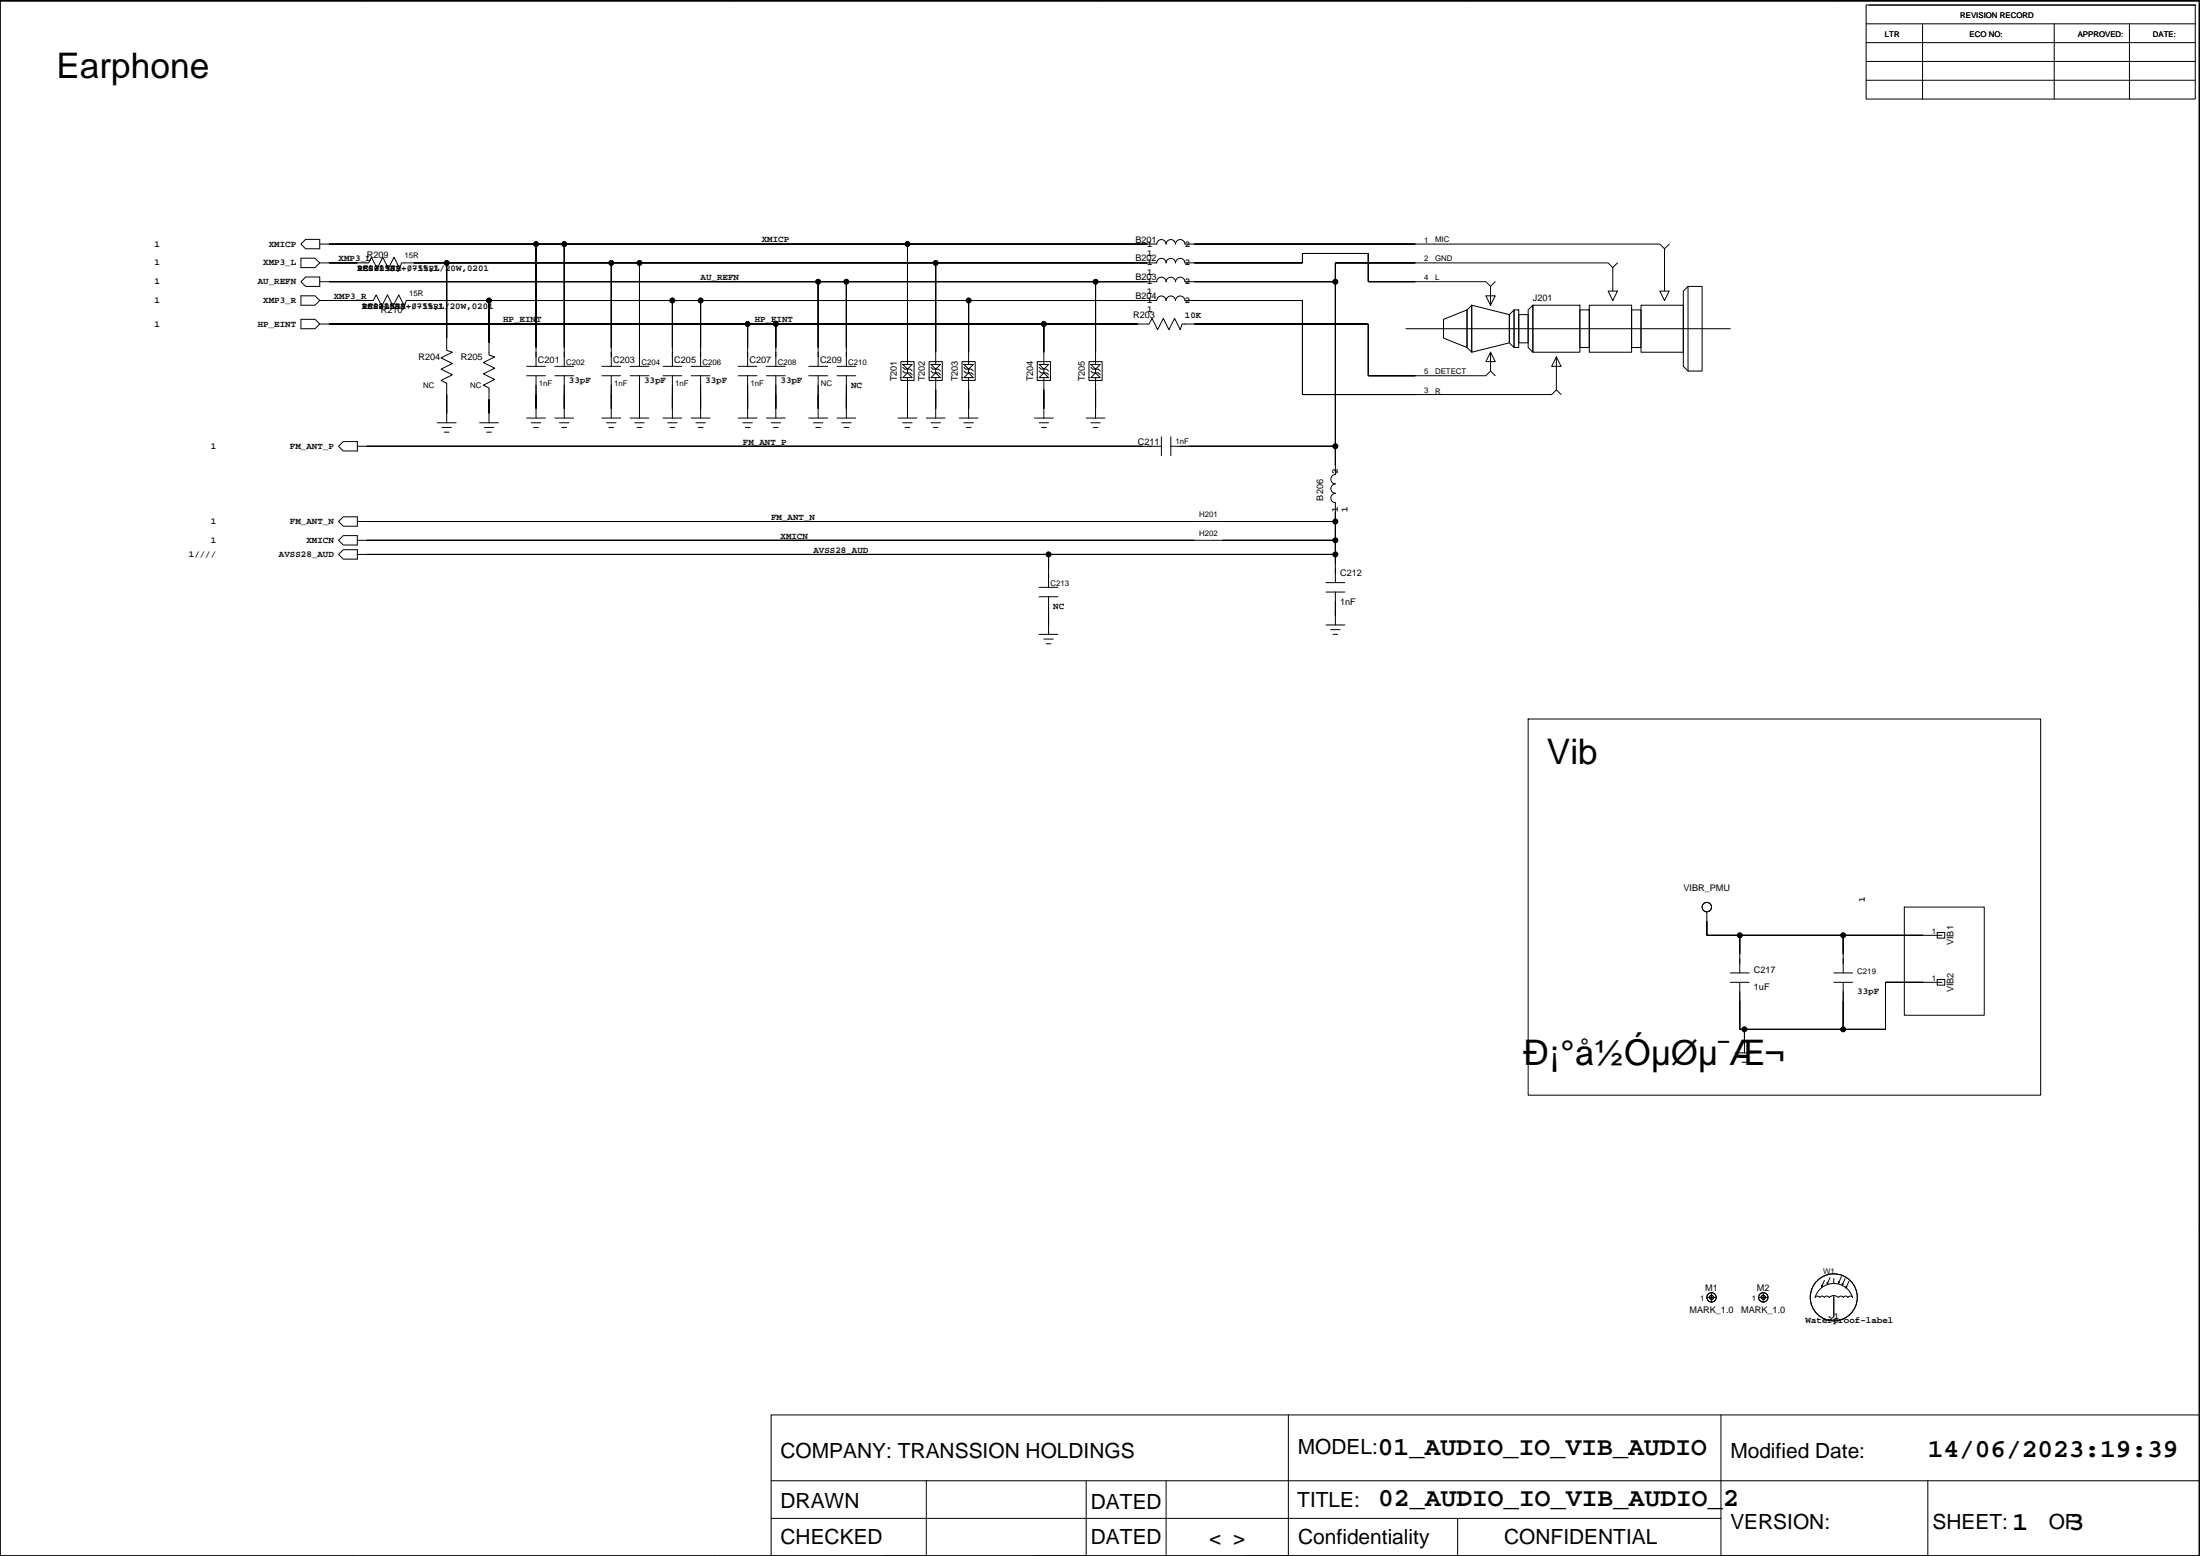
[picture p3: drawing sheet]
<svg xmlns="http://www.w3.org/2000/svg" width="594mm" height="420mm" viewBox="0 0 594 420" stroke-linecap="round" stroke-linejoin="round" font-family="sans-serif">
<g fill="none" stroke="#000" stroke-width=".27">
<path d="M99 0v.3M196.8 0v.3M297.1 0v.3M396.1 0v.3M495.2 0v.3M0 .1h594v420.1h-594zM0 .3h593.9v419.9h-593.9zM503.9 1.4h88.9v25.4h-88.9zM503.9 16.6h88.9M503.9 11.5h88.9M503.9 6.4h88.9M504.7 1.4h88.1"/>
<path d="M519.2 6.4v20.4M554.7 6.4v20.4M575 6.4v20.4M503.9 21.7h88.9M81.3 65.9l1.2-1.3h3.8v2.6h-3.8zM81.3 69.7h3.8l1.2 1.3-1.2 1.3h-3.8zM81.3 79.9h3.8l1.2 1.2-1.2 1.3h-3.8zM81.3 76.1l1.2-1.3h3.8v2.5h-3.8zM86.3 76.1h226a1.27 1.27 0 0 1 1.3-1.3 1.27 1.27 0 0 1 1.3 1.3 1.27 1.27 0 0 1 1.3-1.3 1.27 1.27 0 0 1 1.2 1.3 1.27 1.27 0 0 1 1.3-1.3 1.27 1.27 0 0 1 1.3 1.3h40.6M86.3 71h13.2l.8-1.5 1.5 3 1.6-3 1.5 3 1.5-3 1.5 3 .5-1.5h203.9a1.27 1.27 0 0 1 1.3-1.2 1.27 1.27 0 0 1 1.3 1.2 1.27 1.27 0 0 1 1.3-1.2 1.27 1.27 0 0 1 1.2 1.2 1.27 1.27 0 0 1 1.3-1.2 1.27 1.27 0 0 1 1.3 1.2h31.7v-2.6h17.8v7.7h31.7l1.3 1.2v5.1M86.3 65.9h226a1.27 1.27 0 0 1 1.3-1.2 1.27 1.27 0 0 1 1.3 1.2 1.27 1.27 0 0 1 1.3-1.2 1.27 1.27 0 0 1 1.2 1.2 1.27 1.27 0 0 1 1.3-1.2 1.27 1.27 0 0 1 1.3 1.2h128.2l1.3 1.3v11.4M88.9 65.9h.1"/>
<path d="M88.9 71h.1M88.9 76.1h.1M120.6 71v23.6l1.5 .5-3 1.5 3 1.6-3 1.5 3 1.5-3 1.5 1.5 .8v10.7M144.7 65.9v33M152.4 65.9v33M165.1 71v27.9M172.7 71v27.9M220.9 76.1v22.8M228.5 76.1v22.8M245.1 65.9v32.5M252.7 71v27.4M295.8 76.1v22.3"/>
<path d="M401.2 79.9h2.6l-1.3 2.5zM403.8 76.1l-1.3 1.2M434.2 78.6h2.6l-1.3 2.5zM435.5 78.6v-6.3l-1.3-1.3h-73.6v57.1M436.8 71l-1.3 1.3M448.2 78.6h2.5l-1.2 2.5zM450.7 65.9l-1.2 1.3M455.8 77.3h3.8v22.9h-3.8zM455.8 77.3l-1.2 1.3v20.3l1.2 1.3M593.9 79.9h.2M-.1 85h.1M81.3 86.2h3.8l1.2 1.3-1.2 1.3h-3.8z"/>
<path d="M86.3 81.1h14.5l.8-1.5 1.5 3.1 1.5-3.1 1.5 3.1 1.6-3.1 1.5 3.1 .5-1.6 202.6 .1a1.27 1.27 0 0 1 1.3-1.3 1.27 1.27 0 0 1 1.3 1.3 1.27 1.27 0 0 1 1.3-1.3 1.27 1.27 0 0 1 1.2 1.3 1.27 1.27 0 0 1 1.3-1.3 1.27 1.27 0 0 1 1.3 1.3l31.7-.1v25.4h67.3l1.3-1.2v-8.9M86.3 87.5h224l.8-1.5 1.5 3 1.5-3 1.6 3 1.5-3 1.5 3 .5-1.5h50.3v14h31.7l1.3-1.3v-5.1M88.9 81.1h.1M88.9 87.5h.1M132.1 81.1v14.8l1.5 .5-3.1 1.5 3.1 1.5-3.1 1.6 3.1 1.5-3.1 1.5 1.6 .8v9.4M142.2 98.9h5.1M149.8 98.9h5.1M162.5 98.9h5.1M170.1 98.9h5.1M179 98.9h5.1M181.6 81.1v17.8M186.6 98.9h5.1"/>
<path d="M189.2 81.1v17.8M199.3 98.9h5.1M201.9 87.5v11.4M207 98.9h5M209.5 87.5v11.4M218.4 98.9h5.1M226 98.9h5.1M243.3 97.7h3.5v5h-3.5zM243.8 98.4h2.5l-1.2 1.3zM243.8 99.2l.5 .5h1.5l.5 .5M245.1 99.7v1M250.9 97.7h3.6v5h-3.6z"/>
<path d="M251.4 98.4h2.5l-1.2 1.3zM251.4 99.2l.5 .5h1.5l.5 .5M252.7 99.7v1M259.8 97.7h3.5v5h-3.5zM260.3 98.4h2.5l-1.2 1.3zM260.3 99.2l.5 .5h1.5l.5 .5M261.6 81.1v17.3M261.6 99.7v1M280.1 97.7h3.6v5h-3.6zM280.6 98.4h2.5l-1.2 1.3zM280.6 99.2l.5 .5h1.5l.5 .5M281.9 87.5v10.9"/>
<path d="M281.9 99.7v1M294.1 97.7h3.5v5h-3.5zM294.6 98.4h2.5l-1.3 1.3zM294.6 99.2l.5 .5h1.5l.5 .5M295.8 99.7v1M379.6 88.8h87.7M389.8 86.2l6.3-2.5v10.1l-6.3-2.5zM396.1 83.7l1.3-1.3v12.7l-1.3-1.3zM397.4 82.4l10.2 2.6v7.6l-10.2 2.5zM402.5 95.1l1.3 2.6h-2.6zM407.6 85l1.2-1.3v10.1l-1.2-1.2zM408.8 83.7h1.3v10.1h-1.3z"/>
<path d="M410.1 85h2.6v7.6h-2.6zM412.7 83.7l1.2-1.3v12.7l-1.2-1.3zM413.9 82.4h12.7v12.7h-12.7zM420.3 96.4l1.2 2.5h-2.5zM426.6 83.7h2.6v10.1h-2.6zM429.2 82.4h11.4v12.7h-11.4zM440.6 83.7h2.5v10.1h-2.5zM443.1 82.4h11.5v12.7h-11.5zM92.7 119.2h3.8v2.6h-3.8l-1.3-1.3zM118.1 114.2h5.1M119.4 115.4h2.5M120 116.7h1.3"/>
<path d="M120.6 111.6h.1M129.5 114.2h5.1M130.8 115.4h2.5M131.4 116.7h1.3M132.1 111.6h.1M142.2 101.5h5.1M142.2 112.9h5.1M143.5 114.2h2.5M144.1 115.4h1.3M144.7 110.3h.1M144.7 101.5v11.4M149.8 101.5h5.1"/>
<path d="M149.8 112.9h5.1M151.1 114.2h2.5M151.7 115.4h1.3M152.4 110.3h.1M152.4 101.5v11.4M162.5 101.5h5.1M162.5 112.9h5.1M163.8 114.2h2.5M164.4 115.4h1.3M165.1 110.3h.1M165.1 101.5v11.4M170.1 101.5h5.1"/>
<path d="M170.1 112.9h5.1M171.4 114.2h2.6M172 115.4h1.3M172.7 110.3h.1M172.7 101.5v11.4M179 101.5h5.1M179 112.9h5.1M180.3 114.2h2.5M180.9 115.4h1.3M181.6 110.3h.1M181.6 101.5v11.4M186.6 101.5h5.1"/>
<path d="M186.6 112.9h5.1M187.9 114.2h2.6M188.6 115.4h1.2M189.2 110.3h.1M189.2 101.5v11.4M199.3 101.5h5.1M199.3 112.9h5.1M200.6 114.2h2.6M201.2 115.4h1.3M201.9 110.3h.1M201.9 101.5v11.4M207 101.5h5"/>
<path d="M207 112.9h5M208.2 114.2h2.6M208.9 115.4h1.2M209.5 110.3h.1M209.5 101.5v11.4M218.4 101.5h5.1M218.4 112.9h5.1M219.7 114.2h2.5M220.3 115.4h1.3M220.9 110.3h.1M220.9 101.5v11.4M226 101.5h5.1"/>
<path d="M226 112.9h5.1M227.3 114.2h2.5M227.9 115.4h1.3M228.5 110.3h.1M228.5 101.5v11.4M242.5 112.9h5.1M243.8 100.2l.5 .5h1.5l.5 .5M243.8 114.2h2.5M244.4 115.4h1.3M245.1 110.3h.1M245.1 100.7l1.2 1.3h-2.5zM245.1 102v10.9"/>
<path d="M250.1 112.9h5.1M251.4 102l1.3-1.3 1.2 1.3zM251.4 100.2l.5 .5h1.5l.5 .5M251.4 114.2h2.5M252 115.4h1.3M252.7 110.3h.1M252.7 102v10.9M259 112.9h5.1M260.3 102l1.3-1.3 1.2 1.3zM260.3 100.2l.5 .5h1.5l.5 .5M260.3 114.2h2.5M260.9 115.4h1.3"/>
<path d="M261.6 110.3h.1M261.6 102v10.9M279.3 112.9h5.1M280.6 102l1.3-1.3 1.2 1.3zM280.6 100.2l.5 .5h1.5l.5 .5M280.6 114.2h2.5M281.2 115.4h1.3M281.9 110.3h.1M281.9 102v10.9M293.3 112.9h5.1M294.6 100.2l.5 .5h1.5l.5 .5M294.6 114.2h2.5"/>
<path d="M295.2 115.4h1.3M295.8 110.3h.1M295.8 100.7l1.3 1.3h-2.5zM295.8 102v10.9M313.6 118v5M316.2 118v5M402.5 100.2l1.3 1.3M420.3 105.3l1.2 1.2M96.5 120.5h217.1M99 120.5h.1M316.2 120.5h44.4M360.6 135.7v21.6"/>
<path d="M360.6 128.1a1.27 1.27 0 0 0-1.2 1.3 1.27 1.27 0 0 0 1.2 1.3 1.27 1.27 0 0 0-1.2 1.2 1.27 1.27 0 0 0 1.2 1.3 1.27 1.27 0 0 0-1.2 1.3 1.27 1.27 0 0 0 1.2 1.2M91.4 140.8l1.3-1.2h3.8v2.5h-3.8zM92.7 148.4h3.8v2.6h-3.8l-1.3-1.3zM92.7 144.6h3.8v2.6h-3.8l-1.3-1.3zM96.5 140.8h264.1M96.5 149.7h264.1M96.5 145.9h264.1M99 140.8h.1M99 149.7h.1M99 145.9h.1M280.6 158.6h5.1M283.1 149.7v8.9"/>
<path d="M358.1 157.3h5M358.1 159.9h5M360.6 159.9v8.9M-.1 168.8h.1M280.6 161.1h5.1M280.6 171.3h5.1M281.9 172.6h2.5M282.5 173.8h1.3M283.1 168.8h.1M283.1 161.1v10.2M358.1 168.8h5M359.3 170h2.6"/>
<path d="M360 171.3h1.2M360.6 166.2h.1M593.9 163.7h.2M412.7 194.1h138.4v101.6h-138.4zM-.1 252.6h.1M460.9 248.7h.1M460.9 246.2v6.4h63.5M469.8 252.6v10.1M497.7 252.6v10.1M514.2 244.9h21.6v29.2h-21.6zM523.1 251.8h2.1v1.5h-2.1zM593.9 247.5h.2"/>
<path d="M467.3 262.7h5M467.3 265.3h5M469.8 265.3v12.7h39.4v-12.7h15.2M471.1 278v6.3M495.2 262.7h5.1M495.2 265.3h5.1M497.7 265.3v12.7M523.1 264.5h2.1v1.5h-2.1zM468.5 284.3h5.1M469.8 285.6h2.5M470.4 286.8h1.3M471.1 281.8h.1"/>
<path d="M-.1 336.4h.1M593.9 331.3h.2M460.9 350.3h2.5M462.2 349.1v2.5M474.9 350.3h2.5M476.1 349.1v2.5M490.1 350.3a5.3 5.3 0 0 1 5.1-3.7 5.3 5.3 0 0 1 5 3.7l-.5-.3-.7 .3-.6-.3-.6 .3-.7-.3-.6 .3M490.2 350.3l.6-.3 .6 .3 .6-.3 .6 .3 .5-.3h.5l.3 .3M492.1 347.3l-.2 .2M492.6 345.8l-.7 1.7v-.5M493.7 346.5l-.3 .3M493.9 350.3a1.76 1.76 0 0 1 2.5 0"/>
<path d="M494.2 345l-.8 1.8v-.5M495.2 349.8v5.6a.65 .65 0 0 1-.7 .5 .65 .65 0 0 1-.6-.5M495.2 345.2v1.3M496.7 346.3l-.2 .2M497.2 344.7l-.7 1.8v-.5M497.7 346.8l-.2 .2M498.2 345.2l-.7 1.8v-.5M498.7 347.5l-.2 .3M499.3 346l-.8 1.8v-.5M208.2 399.8h385.7M250.1 399.8v20.4h-11.6M293.3 399.8v20.4h-14.2"/>
<path d="M314.9 399.8v20.4M347.9 382.1v38.1h-11.9M464.7 382.1v38.1h55.6M520.6 399.8v20.4M593.9 382.1h-385.7v38.1M208.2 410h256.5M393.6 410v10.2M95.2 420.2h.1M193 420.2h.1M293.3 420.2h.1M491.4 420.2h.1"/>
<circle cx="120.6" cy="71" r=".63"/>
<circle cx="144.7" cy="65.9" r=".63"/>
<circle cx="152.4" cy="65.9" r=".63"/>
<circle cx="165.1" cy="71" r=".63"/>
<circle cx="172.7" cy="71" r=".63"/>
<circle cx="220.9" cy="76.1" r=".63"/>
<circle cx="228.5" cy="76.1" r=".63"/>
<circle cx="245.1" cy="65.9" r=".63"/>
<circle cx="252.7" cy="71" r=".63"/>
<circle cx="295.8" cy="76.1" r=".63"/>
<circle cx="360.6" cy="76.1" r=".63"/>
<circle cx="132" cy="81.1" r=".63"/>
<circle cx="181.6" cy="81.1" r=".63"/>
<circle cx="189.2" cy="81.1" r=".63"/>
<circle cx="201.9" cy="87.5" r=".63"/>
<circle cx="209.5" cy="87.5" r=".63"/>
<circle cx="261.6" cy="81.1" r=".63"/>
<circle cx="281.9" cy="87.5" r=".63"/>
<circle cx="360.6" cy="120.5" r=".63"/>
<circle cx="283.1" cy="149.7" r=".63"/>
<circle cx="360.6" cy="145.9" r=".63"/>
<circle cx="360.6" cy="149.7" r=".63"/>
<circle cx="360.6" cy="140.8" r=".63"/>
<circle cx="460.9" cy="244.9" r="1.27"/>
<circle cx="469.8" cy="252.6" r=".63"/>
<circle cx="497.7" cy="252.6" r=".63"/>
<circle cx="471.1" cy="278" r=".63"/>
<circle cx="497.7" cy="278" r=".63"/>
<circle cx="462.2" cy="350.3" r=".56"/>
<circle cx="462.2" cy="350.3" r="1.27"/>
<circle cx="476.1" cy="350.3" r=".56"/>
<circle cx="476.1" cy="350.3" r="1.27"/>
<circle cx="495.2" cy="350.3" r="6.3"/>
</g>
<g fill="#000" stroke="#000" stroke-width=".27">
<path d="M88.9 71h7.6z" fill-rule="evenodd"/>
<path d="M120.6 71v20.3z" fill-rule="evenodd"/>
<path d="M111.7 71h8.9z" fill-rule="evenodd"/>
<path d="M144.7 65.9v27.9z" fill-rule="evenodd"/>
<path d="M88.9 65.9h55.8z" fill-rule="evenodd"/>
<path d="M152.4 65.9v27.9z" fill-rule="evenodd"/>
<path d="M144.7 65.9h7.7z" fill-rule="evenodd"/>
<path d="M120.6 71h44.5z" fill-rule="evenodd"/>
<path d="M165.1 71v22.8z" fill-rule="evenodd"/>
<path d="M165.1 71h7.6z" fill-rule="evenodd"/>
<path d="M172.7 71v22.8z" fill-rule="evenodd"/>
<path d="M88.9 76.1h132z" fill-rule="evenodd"/>
<path d="M220.9 76.1v17.7z" fill-rule="evenodd"/>
<path d="M220.9 76.1h7.6z" fill-rule="evenodd"/>
<path d="M228.5 76.1v17.7z" fill-rule="evenodd"/>
<path d="M152.4 65.9h92.7z" fill-rule="evenodd"/>
<path d="M245.1 65.9v29.2z" fill-rule="evenodd"/>
<path d="M252.7 71v24.1z" fill-rule="evenodd"/>
<path d="M172.7 71h80z" fill-rule="evenodd"/>
<path d="M295.8 76.1v19z" fill-rule="evenodd"/>
<path d="M228.5 76.1h67.3z" fill-rule="evenodd"/>
<path d="M245.1 65.9h64.7z" fill-rule="evenodd"/>
<path d="M295.8 76.1h14z" fill-rule="evenodd"/>
<path d="M252.7 71h57.1z" fill-rule="evenodd"/>
<path d="M351.7 68.4v2.6z" fill-rule="evenodd"/>
<path d="M322.5 71h29.2z" fill-rule="evenodd"/>
<path d="M322.5 76.1h38.1z" fill-rule="evenodd"/>
<path d="M360.6 76.1v44.4z" fill-rule="evenodd"/>
<path d="M360.6 71v5.1z" fill-rule="evenodd"/>
<path d="M351.7 68.4h17.8z" fill-rule="evenodd"/>
<path d="M369.5 68.4v7.7z" fill-rule="evenodd"/>
<path d="M322.5 65.9h59.7z" fill-rule="evenodd"/>
<path d="M369.5 76.1h12.7z" fill-rule="evenodd"/>
<path d="M360.6 71h21.6z" fill-rule="evenodd"/>
<path d="M88.9 81.1h8.9z" fill-rule="evenodd"/>
<path d="M132.1 81.1v11.5z" fill-rule="evenodd"/>
<path d="M113 81.1h19.1z" fill-rule="evenodd"/>
<path d="M181.6 81.1v12.7z" fill-rule="evenodd"/>
<path d="M132.1 81.1h49.5z" fill-rule="evenodd"/>
<path d="M189.2 81.1v12.7z" fill-rule="evenodd"/>
<path d="M181.6 81.1h7.6z" fill-rule="evenodd"/>
<path d="M201.9 87.5v6.3z" fill-rule="evenodd"/>
<path d="M88.9 87.5h113z" fill-rule="evenodd"/>
<path d="M201.9 87.5h7.6z" fill-rule="evenodd"/>
<path d="M209.5 87.5v6.3z" fill-rule="evenodd"/>
<path d="M189.2 81.1h72.4z" fill-rule="evenodd"/>
<path d="M261.6 81.1v14z" fill-rule="evenodd"/>
<path d="M209.5 87.5h72.4z" fill-rule="evenodd"/>
<path d="M281.9 87.5v7.6z" fill-rule="evenodd"/>
<path d="M281.9 87.5h25.4z" fill-rule="evenodd"/>
<path d="M261.6 81.1h48.2z" fill-rule="evenodd"/>
<path d="M351.7 81.1v25.4z" fill-rule="evenodd"/>
<path d="M322.5 81.1h29.2z" fill-rule="evenodd"/>
<path d="M322.5 87.5h47z" fill-rule="evenodd"/>
<path d="M369.5 87.5v14z" fill-rule="evenodd"/>
<path d="M120.6 106.5v5.1z" fill-rule="evenodd"/>
<path d="M132.1 107.8v3.8z" fill-rule="evenodd"/>
<path d="M144.7 106.5v3.8z" fill-rule="evenodd"/>
<path d="M152.4 106.5v3.8z" fill-rule="evenodd"/>
<path d="M165.1 106.5v3.8z" fill-rule="evenodd"/>
<path d="M172.7 106.5v3.8z" fill-rule="evenodd"/>
<path d="M181.6 106.5v3.8z" fill-rule="evenodd"/>
<path d="M189.2 106.5v3.8z" fill-rule="evenodd"/>
<path d="M201.9 106.5v3.8z" fill-rule="evenodd"/>
<path d="M209.5 106.5v3.8z" fill-rule="evenodd"/>
<path d="M220.9 106.5v3.8z" fill-rule="evenodd"/>
<path d="M228.5 106.5v3.8z" fill-rule="evenodd"/>
<path d="M245.1 105.3v5z" fill-rule="evenodd"/>
<path d="M252.7 105.3v5z" fill-rule="evenodd"/>
<path d="M261.6 105.3v5z" fill-rule="evenodd"/>
<path d="M281.9 105.3v5z" fill-rule="evenodd"/>
<path d="M295.8 105.3v5z" fill-rule="evenodd"/>
<path d="M351.7 106.5h30.5z" fill-rule="evenodd"/>
<path d="M369.5 101.5h12.7z" fill-rule="evenodd"/>
<path d="M99 120.5h209.5z" fill-rule="evenodd"/>
<path d="M360.6 120.5v5.1z" fill-rule="evenodd"/>
<path d="M321.2 120.5h39.4z" fill-rule="evenodd"/>
<path d="M360.6 138.3v2.5z" fill-rule="evenodd"/>
<path d="M283.1 149.7v3.8z" fill-rule="evenodd"/>
<path d="M99 149.7h184.1z" fill-rule="evenodd"/>
<path d="M99 140.8h223.5z" fill-rule="evenodd"/>
<path d="M99 145.9h223.5z" fill-rule="evenodd"/>
<path d="M360.6 149.7v2.5z" fill-rule="evenodd"/>
<path d="M360.6 145.9v3.8z" fill-rule="evenodd"/>
<path d="M283.1 149.7h77.5z" fill-rule="evenodd"/>
<path d="M330.1 140.8h30.5z" fill-rule="evenodd"/>
<path d="M360.6 140.8v5.1z" fill-rule="evenodd"/>
<path d="M330.1 145.9h30.5z" fill-rule="evenodd"/>
<path d="M283.1 166.2v2.6z" fill-rule="evenodd"/>
<path d="M360.6 164.9v1.3z" fill-rule="evenodd"/>
<path d="M460.9 248.7v3.9z" fill-rule="evenodd"/>
<path d="M460.9 252.6h8.9z" fill-rule="evenodd"/>
<path d="M469.8 252.6v5z" fill-rule="evenodd"/>
<path d="M469.8 252.6h27.9z" fill-rule="evenodd"/>
<path d="M497.7 252.6v5z" fill-rule="evenodd"/>
<path d="M497.7 252.6h21.6z" fill-rule="evenodd"/>
<path d="M469.8 270.3v7.7z" fill-rule="evenodd"/>
<path d="M469.8 278h1.3z" fill-rule="evenodd"/>
<path d="M471.1 278v3.8z" fill-rule="evenodd"/>
<path d="M471.1 278h26.6z" fill-rule="evenodd"/>
<path d="M497.7 270.3v7.7z" fill-rule="evenodd"/>
<path d="M497.7 278h11.5z" fill-rule="evenodd"/>
<path d="M509.2 265.3v12.7z" fill-rule="evenodd"/>
<path d="M509.2 265.3h10.1z" fill-rule="evenodd"/>
<circle cx="120.6" cy="71" r=".63"/>
<circle cx="144.7" cy="65.9" r=".63"/>
<circle cx="152.4" cy="65.9" r=".63"/>
<circle cx="165.1" cy="71" r=".63"/>
<circle cx="172.7" cy="71" r=".63"/>
<circle cx="220.9" cy="76.1" r=".63"/>
<circle cx="228.5" cy="76.1" r=".63"/>
<circle cx="245.1" cy="65.9" r=".63"/>
<circle cx="252.7" cy="71" r=".63"/>
<circle cx="295.8" cy="76.1" r=".63"/>
<circle cx="360.6" cy="76.1" r=".63"/>
<circle cx="132" cy="81.1" r=".63"/>
<circle cx="181.6" cy="81.1" r=".63"/>
<circle cx="189.2" cy="81.1" r=".63"/>
<circle cx="201.9" cy="87.5" r=".63"/>
<circle cx="209.5" cy="87.5" r=".63"/>
<circle cx="261.6" cy="81.1" r=".63"/>
<circle cx="281.9" cy="87.5" r=".63"/>
<circle cx="360.6" cy="120.5" r=".63"/>
<circle cx="283.1" cy="149.7" r=".63"/>
<circle cx="360.6" cy="145.9" r=".63"/>
<circle cx="360.6" cy="149.7" r=".63"/>
<circle cx="360.6" cy="140.8" r=".63"/>
<circle cx="469.8" cy="252.6" r=".63"/>
<circle cx="497.7" cy="252.6" r=".63"/>
<circle cx="471.1" cy="278" r=".63"/>
<circle cx="497.7" cy="278" r=".63"/>
</g>
<g font-size="9.5">
<text x="15.2" y="21">Earphone</text>
<text x="417.7" y="206.4">Vib</text>
<text x="411.4" y="287.7">Ð¡°å½ÓµØµ¯Æ¬</text>
</g>
<g font-size="7.1">
<text x="372" y="392.9">01_AUDIO_IO_VIB_AUDIO</text>
<text x="520.6" y="393.5">14/06/2023:19:39</text>
<text x="372.2" y="406.8">02_AUDIO_IO_VIB_AUDIO_2</text>
<text x="543.4" y="413.3">1</text>
<text x="558.7" y="413.3">3</text>
</g>
<g font-size="5.6">
<text x="210.8" y="393.8">COMPANY: TRANSSION HOLDINGS</text>
<text x="350.4" y="392.5">MODEL:</text>
<text x="467.3" y="393.8">Modified Date:</text>
<text x="210.8" y="407.2">DRAWN</text>
<text x="294.6" y="407.3">DATED</text>
<text x="350.3" y="406.8">TITLE:</text>
<text x="467.3" y="412.8">VERSION:</text>
<text x="521.9" y="412.8">SHEET:</text>
<text x="553.2" y="412.8">OF</text>
<text x="210.8" y="416.9">CHECKED</text>
<text x="294.6" y="417">DATED</text>
<text x="326.5" y="417.1">&lt; &gt;</text>
<text x="350.6" y="416.9">Confidentiality</text>
<text x="406.2" y="416.9">CONFIDENTIAL</text>
</g>
<g font-size="3.5">
<text x="50.8" y="-1">6</text>
<text x="250" y="-1">4</text>
<text x="552.6" y="-.9">1</text>
</g>
<g font-size="2.5">
<text x="205.7" y="65.5">XMICP</text>
<text x="306.6" y="65.5">B201</text>
<text x="41.7" y="66.6">1</text>
<text x="41.7" y="71.7">1</text>
<text x="71.1" y="71.7">XMP3_L</text>
<text x="72.6" y="66.6">XMICP</text>
<text x="91.4" y="70.5">XMP3_L</text>
<text x="99" y="69.8">R209</text>
<text x="306.6" y="70.6">B202</text>
<text x="309.8" y="69.1">1</text>
<text x="309.8" y="71.7">1</text>
<text x="309.8" y="66.6">1</text>
<text x="320" y="71.7">2</text>
<text x="320" y="66.6">2</text>
<text x="41.7" y="76.8">1</text>
<text x="69.6" y="76.8">AU_REFN</text>
<text x="96.5" y="73.2">RES-15R,+/-5%,1/20W,0201</text>
<text x="96.5" y="73.2">15101555</text>
<text x="96.5" y="73.2">RC0201JR-0715RL</text>
<text x="189.2" y="75.6">AU_REFN</text>
<text x="306.6" y="75.6">B203</text>
<text x="309.8" y="74.2">1</text>
<text x="309.8" y="76.8">1</text>
<text x="320" y="76.8">2</text>
<text x="41.7" y="81.8">1</text>
<text x="71.1" y="81.8">XMP3_R</text>
<text x="90.1" y="80.7">XMP3_R</text>
<text x="97.8" y="83.4">RES-15R,+/-5%,1/20W,0201</text>
<text x="97.8" y="83.4">15101555</text>
<text x="97.8" y="83.4">RC0201JR-0715RL</text>
<text x="306.6" y="80.7">B204</text>
<text x="309.8" y="79.3">1</text>
<text x="309.8" y="81.8">1</text>
<text x="320" y="81.8">2</text>
<text x="413.9" y="81.2">J201</text>
<text x="41.7" y="88.2">1</text>
<text x="69.6" y="88.2">HP_EINT</text>
<text x="102.8" y="84.5">R210</text>
<text x="135.9" y="87.1">HP_EINT</text>
<text x="203.8" y="87.1">HP_EINT</text>
<text x="306" y="85.8">R203</text>
<text x="309.8" y="84.4">1</text>
<text x="320" y="85.8">10K</text>
<text x="113" y="97.2">R204</text>
<text x="124.4" y="97.2">R205</text>
<text x="145.3" y="98">C201</text>
<text x="165.6" y="98">C203</text>
<text x="182.1" y="98">C205</text>
<text x="202.4" y="98">C207</text>
<text x="221.4" y="98">C209</text>
<text x="153.6" y="103.4">33pF</text>
<text x="174" y="103.4">33pF</text>
<text x="190.5" y="103.4">33pF</text>
<text x="210.8" y="103.4">33pF</text>
<text x="229.8" y="104.8">NC</text>
<text x="242.1" y="103" transform="rotate(-90 242.1 103)">T201</text>
<text x="249.8" y="103" transform="rotate(-90 249.8 103)">T202</text>
<text x="258.6" y="103" transform="rotate(-90 258.6 103)">T203</text>
<text x="279" y="103" transform="rotate(-90 279 103)">T204</text>
<text x="292.9" y="103" transform="rotate(-90 292.9 103)">T205</text>
<text x="56.9" y="121.2">1</text>
<text x="78.3" y="121.2">FM_ANT_P</text>
<text x="200.6" y="120.1">FM_ANT_P</text>
<text x="307.3" y="120.1">C211</text>
<text x="361.3" y="128.1" transform="rotate(-90 361.3 128.1)">2</text>
<text x="357.3" y="135.2" transform="rotate(-90 357.3 135.2)">B206</text>
<text x="56.9" y="141.5">1</text>
<text x="78.3" y="141.5">FM_ANT_N</text>
<text x="208.2" y="140.4">FM_ANT_N</text>
<text x="361.3" y="138.3" transform="rotate(-90 361.3 138.3)">1</text>
<text x="363.8" y="138.3" transform="rotate(-90 363.8 138.3)">1</text>
<text x="56.9" y="146.6">1</text>
<text x="82.7" y="146.6">XMICN</text>
<text x="210.8" y="145.5">XMICN</text>
<text x="219.7" y="149.3">AVSS28_AUD</text>
<text x="51" y="150.4">1////</text>
<text x="75.3" y="150.4">AVSS28_AUD</text>
<text x="361.9" y="155.6">C212</text>
<text x="284.4" y="164.5">NC</text>
<text x="361.9" y="163.3">1nF</text>
<text x="454.6" y="240.7">VIBR_PMU</text>
<text x="503.6" y="243.7" transform="rotate(-90 503.6 243.7)">1</text>
<text x="527.5" y="255.2" transform="rotate(-90 527.5 255.2)">VIB1</text>
<text x="473.6" y="262.8">C217</text>
<text x="473.6" y="267.4">1uF</text>
<text x="501.5" y="268.5">33pF</text>
<text x="527.5" y="267.9" transform="rotate(-90 527.5 267.9)">VIB2</text>
<text x="460.5" y="348.6">M1</text>
<text x="474.4" y="348.6">M2</text>
<text x="456.2" y="354.6">MARK_1.0</text>
<text x="470.2" y="354.6">MARK_1.0</text>
<text x="487.6" y="357.4">Waterproof-label</text>
<text x="495.2" y="356.1">1</text>
</g>
<g font-size="2.1">
<text x="529.3" y="4.8">REVISION RECORD</text>
<text x="509" y="9.9">LTR</text>
<text x="531.9" y="9.9">ECO NO:</text>
<text x="561.1" y="9.9">APPROVED:</text>
<text x="581.4" y="9.9">DATE:</text>
<text x="384.6" y="65.5">1</text>
<text x="387.5" y="65.4">MIC</text>
<text x="109.2" y="69.8">15R</text>
<text x="384.6" y="70.6">2</text>
<text x="387.5" y="70.5">GND</text>
<text x="384.6" y="75.6">4</text>
<text x="387.5" y="75.6">L</text>
<text x="110.5" y="80">15R</text>
<text x="152.9" y="98.5">C202</text>
<text x="173.2" y="98.5">C204</text>
<text x="189.7" y="98.5">C206</text>
<text x="210" y="98.5">C208</text>
<text x="229.1" y="98.5">C210</text>
<text x="384.6" y="101">5</text>
<text x="387.5" y="101">DETECT</text>
<text x="114.3" y="104.9">NC</text>
<text x="127" y="104.9">NC</text>
<text x="145.5" y="104.3">1nF</text>
<text x="165.8" y="104.3">1nF</text>
<text x="182.3" y="104.3">1nF</text>
<text x="202.6" y="104.3">1nF</text>
<text x="221.7" y="104.3">NC</text>
<text x="384.6" y="106.1">3</text>
<text x="387.5" y="106.3">R</text>
<text x="317.4" y="119.8">1nF</text>
<text x="323.8" y="139.6">H201</text>
<text x="323.8" y="144.7">H202</text>
<text x="283.7" y="158.2">C213</text>
<text x="521.7" y="252.1">1</text>
<text x="501.5" y="263">C219</text>
<text x="521.7" y="264.8">1</text>
<text x="492.3" y="344.1">W1</text>
<text x="459.1" y="351.2">1</text>
<text x="473" y="351.2">1</text>
</g>
</svg>
